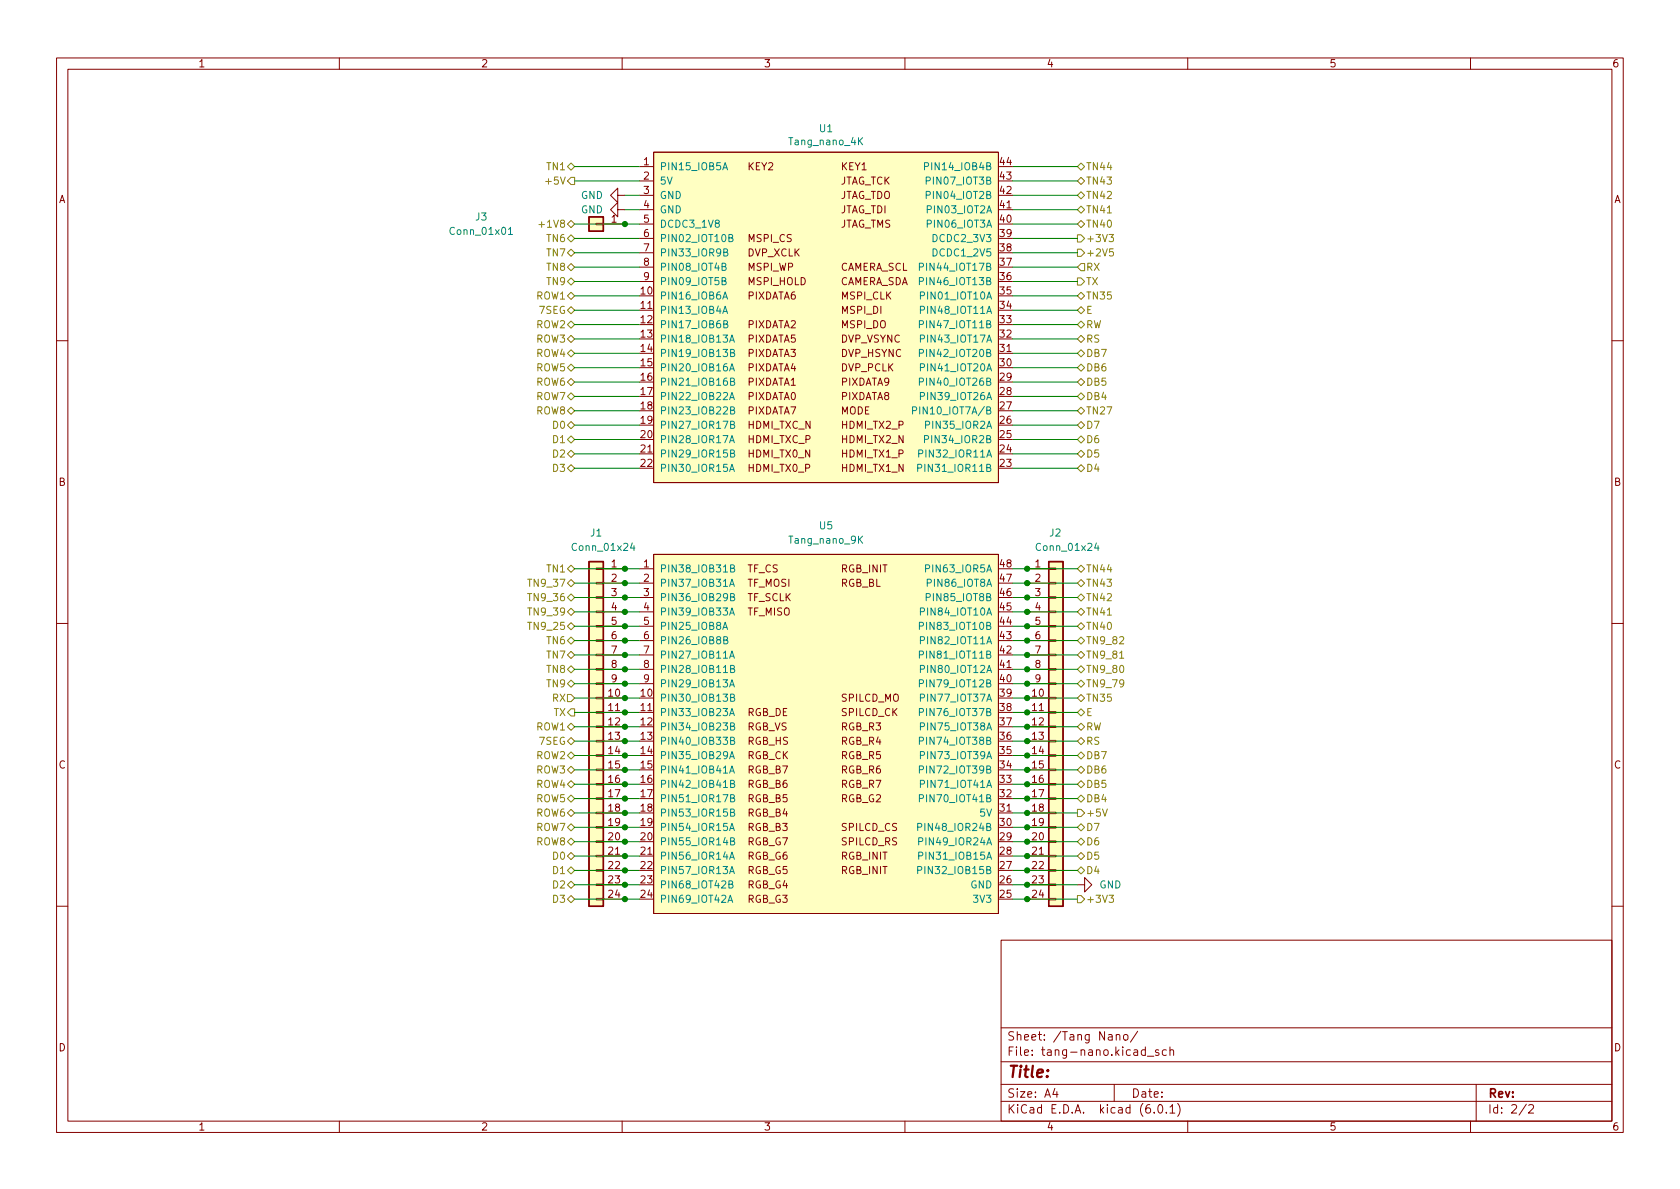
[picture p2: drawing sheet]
<svg xmlns="http://www.w3.org/2000/svg" width="297mm" height="210mm" viewBox="0 0 297 210" stroke-linecap="round" stroke-linejoin="round" font-family="sans-serif">
<g fill="none" stroke="#840000" stroke-width=".18">
<path d="M10 10.2h277v190.1h-277zM12 12.2h273v186.1h-273zM60 10.2v2M110 10.2v2M160 10.2v2M210 10.2v2M260 10.2v2M105.4 39.5h1.3v.2h-1.3zM106.7 39.6h3.8M109.2 37.1v-1.3l-1.3 1.3 1.3 1.2v-1.2h1.3M109.2 34.5v-1.2l-1.3 1.2 1.3 1.3v-1.3h1.3M113 39.6h2.6"/>
<path d="M113 29.5h2.6M113 32h2.6M113 34.5h2.6M113 37.1h2.6M115.6 26.9h60.9v58.4h-60.9zM176.5 37.1h2.6M113 54.9h2.6M113 42.2h2.6M113 44.7h2.6M113 47.2h2.6M113 49.8h2.6M10 60.2h2"/>
<path d="M176.5 62.5h2.6M285 60.2h2M113 80.3h2.6M115.6 98h60.9v63.5h-60.9zM10 110.2h2M105.4 118.2h1.3v.3h-1.3zM105.4 115.7h1.3v.2h-1.3zM105.4 113.2h1.3v.2h-1.3zM105.4 110.6h1.3v.3h-1.3zM105.4 108.1h1.3v.2h-1.3zM105.4 105.5h1.3v.3h-1.3zM105.4 103h1.3v.2h-1.3z"/>
<path d="M105.4 100.5h1.3v.2h-1.3zM106.7 100.6h3.8M106.7 103.1h3.8M106.7 105.7h3.8M106.7 108.2h3.8M106.7 110.7h3.8M106.7 113.3h3.8M106.7 115.8h3.8M106.7 118.4h3.8M113 100.6h2.6M113 103.1h2.6M113 105.7h2.6"/>
<path d="M113 108.2h2.6M113 110.7h2.6M113 113.3h2.6M113 115.8h2.6M113 118.4h2.6M176.5 118.4h2.6M181.6 100.6h3.8M181.6 103.1h3.8M181.6 105.7h3.8M181.6 108.2h3.8M181.6 110.7h3.8M181.6 113.3h3.8"/>
<path d="M181.6 115.8h3.8M181.6 118.4h3.8M185.4 118.2h1.3v.3h-1.3zM185.4 115.7h1.3v.2h-1.3zM185.4 113.2h1.3v.2h-1.3zM185.4 110.6h1.3v.3h-1.3zM185.4 108.1h1.3v.2h-1.3zM185.4 105.5h1.3v.3h-1.3zM185.4 103h1.3v.2h-1.3zM185.4 100.5h1.3v.2h-1.3zM285 110.2h2M105.4 138.6h1.3v.2h-1.3z"/>
<path d="M105.4 136h1.3v.3h-1.3zM105.4 133.5h1.3v.2h-1.3zM105.4 130.9h1.3v.3h-1.3zM105.4 128.4h1.3v.2h-1.3zM105.4 125.9h1.3v.2h-1.3zM105.4 123.3h1.3v.3h-1.3zM105.4 120.8h1.3v.2h-1.3zM106.7 123.4h3.8M106.7 126h3.8M106.7 128.5h3.8M106.7 131.1h3.8M106.7 133.6h3.8"/>
<path d="M106.7 136.1h3.8M106.7 138.7h3.8M106.7 120.9h3.8M113 126h2.6M113 120.9h2.6M181.6 123.4h3.8M181.6 126h3.8M181.6 128.5h3.8M181.6 131.1h3.8M181.6 133.6h3.8M181.6 136.1h3.8M181.6 138.7h3.8"/>
<path d="M181.6 120.9h3.8M185.4 138.6h1.3v.2h-1.3zM185.4 136h1.3v.3h-1.3zM185.4 133.5h1.3v.2h-1.3zM185.4 130.9h1.3v.3h-1.3zM185.4 128.4h1.3v.2h-1.3zM185.4 125.9h1.3v.2h-1.3zM185.4 123.3h1.3v.3h-1.3zM185.4 120.8h1.3v.2h-1.3zM105.4 158.9h1.3v.2h-1.3zM105.4 156.3h1.3v.3h-1.3zM105.4 153.8h1.3v.2h-1.3z"/>
<path d="M105.4 151.3h1.3v.2h-1.3zM105.4 148.7h1.3v.3h-1.3zM105.4 146.2h1.3v.2h-1.3zM105.4 143.6h1.3v.3h-1.3zM105.4 141.1h1.3v.2h-1.3zM106.7 141.2h3.8M106.7 143.8h3.8M106.7 146.3h3.8M106.7 148.8h3.8M106.7 151.4h3.8M106.7 153.9h3.8M106.7 156.5h3.8"/>
<path d="M106.7 159h3.8M113 151.4h2.6M176.5 143.8h2.6M181.6 141.2h3.8M181.6 143.8h3.8M181.6 146.3h3.8M181.6 148.8h3.8M181.6 151.4h3.8M181.6 153.9h3.8M181.6 156.5h3.8M181.6 159h3.8M185.4 158.9h1.3v.2h-1.3z"/>
<path d="M185.4 156.3h1.3v.3h-1.3zM185.4 153.8h1.3v.2h-1.3zM185.4 151.3h1.3v.2h-1.3zM185.4 148.7h1.3v.3h-1.3zM185.4 146.2h1.3v.2h-1.3zM185.4 143.6h1.3v.3h-1.3zM185.4 141.1h1.3v.2h-1.3zM190.5 156.5h1.3v1.2l1.2-1.2-1.2-1.3v1.3M10 160.2h2M177 166.3h108v32h-108zM285 160.2h2M60 198.3v2"/>
<path d="M110 198.3v2M160 198.3v2M177 194.8h108M177 191.8h108M177 187.8h108M177 181.8h108M186.5 192.5l-.4 1h1M186.9 193v1M197 191.8v3M197.4 183.1l.2-.2 .3 .1 .1 .9M197.4 182.9v1M198.8 183l.3-.1 .3 .3v.4l-.3 .3h-.3l-.2-.3v-.4z"/>
<path d="M201.1 182.4l-1.2 1.9M202.5 185.7l-.4-.1-.3 .3v.4l.1 .3h.6M202.5 185.1v1.5M202.9 186.8h1.1M204.1 196.7v.1M204.9 185.7l-.4-.1-.2 .2 .1 .3 .5 .1v.4h-.6M204.9 195.4l.2-.1a.81 .81 0 0 1 .6 .7 .81 .81 0 0 1-.3 .8h-.2a.81 .81 0 0 1-.6-.6 .81 .81 0 0 1 .3-.8zM206.2 196.7v.1M206.2 185.7l-.4-.1-.3 .3v.4l.1 .3h.6M206.9 195.8l.4-.5v1.5M206.9 185.8l.2-.2 .3 .1 .1 .9M206.9 196.8h.8"/>
<path d="M206.9 185.1v1.5M208.2 195.1a1.72 1.72 0 0 1 0 2.3M210 198.3v2M260 198.3v2M261 191.8v6.5M269.9 195.3l-1.3 1.9M270.3 195.5l.6-.2 .2 .2 .1 .3-1 1h1"/>
</g>
<g fill="#ffffc2" stroke="#ffffc2" stroke-width=".18">
<path d="M104.1 38.3h2.6v2.6h-2.6z"/>
<path d="M115.6 26.9h60.9v58.4h-60.9z"/>
<path d="M185.4 99.3h2.6v61h-2.6z"/>
<path d="M104.1 99.3h2.6v61h-2.6z"/>
<path d="M115.6 98h60.9v63.5h-60.9z"/>
</g>
<path d="M104.1 38.3h2.6v2.6h-2.6zM104.1 99.3h2.6v61h-2.6zM185.4 99.3h2.6v61h-2.6z" fill="none" stroke="#840000" stroke-width=".25"/>
<g fill="none" stroke="#008484" stroke-width=".18">
<path d="M127.8 30l.4-1.2 .4 1.2M127.9 29.7h.6M152 24.9l.5 .7M152.5 24.3l-.7 .8M163.5 29.4h.6l.1-.2-.1-.3-.6-.1v1.2M163.8 34.5l.6-.1 .1-.1-.1-.3-.6-.2v1.3M163.8 32l.6-.1 .1-.2-.1-.3-.6-.1v1.3M89.9 40.6l.4-.4v1.3M89.9 41.5h.7M127.7 47.1h.5l.1-.2v-.2l-.6-.2v1.3h.5l.1-.1 .1-.3-.3-.3M127.7 49.7l.5-.1 .1-.2v-.2l-.6-.1v1.3h.5l.1-.2 .1-.3-.3-.2M127.8 52.9l.4-1.3 .4 1.3"/>
<path d="M127.8 55.4l.4-1.2 .4 1.2M127.9 52.5h.6M127.9 55.1h.6M128 57.3l.5-.1 .1-.1v-.3l-.6-.1v1.3h.5l.1-.1 .1-.4-.3-.2M128 44.6l.5-.1 .1-.1v-.3l-.6-.1v1.3h.5l.1-.1 .1-.4-.3-.2M128.9 42.1l.5-.1 .1-.2v-.2l-.6-.1v1.2h.5l.1-.1 .1-.3-.3-.2M162.6 57.4l.6-.1 .1-.2-.1-.3-.6-.1v1.3M162.6 49.7h.6l.1-.2-.1-.3-.6-.1v1.3M162.6 47.2l.6-.1 .1-.1-.1-.3-.6-.2v1.3M162.7 59.9l.6-.1 .2-.1-.1-.3-.7-.2v1.3M162.7 54.8h.6l.2-.2-.1-.3-.7-.1v1.2M162.7 52.3l.6-.1 .2-.2-.1-.3-.7-.1v1.3"/>
<path d="M129 60.5l.4-1.3 .4 1.3M129 65.6l.4-1.3 .4 1.3M129 70.7l.4-1.3 .4 1.3M129 78.3l.4-1.3 .4 1.3M129.1 60.1h.6M129.1 65.2h.6M129.1 70.3h.6M129.1 77.9h.6M129.2 62.4l.5-.1 .1-.2v-.2l-.6-.1v1.3h.5l.1-.2 .1-.3-.3-.2M129.2 67.5l.5-.1 .1-.2v-.2l-.6-.1v1.2h.5l.1-.1 .1-.3-.3-.2M129.2 72.5h.5l.1-.2v-.2l-.6-.2v1.3h.5l.1-.1 .1-.3-.3-.3M129.2 75.1l.5-.1 .1-.2v-.2l-.6-.1v1.3h.5l.1-.2 .1-.3-.3-.2"/>
<path d="M161.3 72.6l.7-.1 .1-.1-.1-.3-.7-.2v1.3M162.6 67.5h.6l.1-.2-.1-.3-.6-.1v1.2M162.6 62.4h.6l.1-.2-.1-.3-.6-.1v1.3M162.7 70.1l.6-.1 .2-.2-.1-.3-.7-.1v1.3M162.7 65l.6-.1 .2-.2-.1-.3-.7-.1v1.3M163.5 77.7l.6-.1 .1-.2-.1-.3-.6-.1v1.3M163.6 75.1h.6l.2-.2-.1-.3-.7-.1v1.3M111.8 96l-.3 .9h.8M112.1 96.5v.8M129 83.4l.4-1.3 .4 1.3M129.1 83h.6M129.2 80.2l.5-.1 .1-.2v-.2l-.6-.1v1.2h.5l.1-.1 .1-.3-.3-.2"/>
<path d="M152 95.3l.5 .8M152.5 94.8l-.7 .7M162.3 82.8l.6-.1 .1-.2-.1-.3-.6-.1v1.3M162.4 80.2h.6l.2-.2-.1-.3-.7-.1v1.2M193.8 96l-.3 .9h.8M194.1 96.5v.8M127.8 111.3l.4-1.3 .4 1.3M127.9 110.9h.6M128 113.2l.5-.1 .1-.2v-.2l-.6-.1v1.3h.5l.1-.2 .1-.3-.3-.2M129 103.7l.4-1.3 .4 1.3M129 108.8l.4-1.3 .4 1.3M129 116.4l.4-1.3 .4 1.3"/>
<path d="M129.1 103.3h.6M129.1 108.4h.6M129.1 116h.6M129.2 100.5l.5-.1 .1-.2v-.2l-.6-.1v1.3h.5l.1-.2 .1-.3-.3-.2M129.2 105.6l.5-.1 .1-.2v-.2l-.6-.1v1.2h.5l.1-.1 .1-.3-.3-.2M129.2 118.3l.5-.1 .1-.2v-.2l-.6-.1v1.2h.5l.1-.1 .1-.3-.3-.2M162.6 115.8l.6-.1 .1-.2-.1-.3-.6-.1v1.3M162.6 110.7l.6-.1 .1-.1-.1-.3-.6-.2v1.3M162.7 108.2l.6-.1 .2-.2-.1-.3-.7-.1v1.3M162.7 118.3h.6l.2-.2-.1-.3-.7-.1v1.2M162.7 113.2h.6l.2-.2-.1-.3-.7-.1v1.3M163.6 100.5h.6l.2-.2-.1-.3-.7-.1v1.3"/>
<path d="M163.8 105.6h.6l.1-.2-.1-.3-.6-.1v1.2M129 126.6l.4-1.3 .4 1.3M129 134.2l.4-1.3 .4 1.3M129 136.7l.4-1.3 .4 1.3M129 121.5l.4-1.3 .4 1.3M129.1 126.2h.6M129.1 133.8h.6M129.1 136.3h.6M129.1 121.1h.6M129.2 123.3h.5l.1-.2v-.2l-.6-.2v1.3h.5l.1-.1 .1-.3-.3-.3M129.2 128.4h.5l.1-.2v-.3l-.6-.1v1.3h.5l.1-.1 .1-.3-.3-.3M129.2 131l.5-.1 .1-.2v-.2l-.6-.1v1.2h.5l.1-.1 .1-.3-.3-.2"/>
<path d="M129.2 138.6l.5-.1 .1-.2v-.2l-.6-.1v1.3h.5l.1-.2 .1-.3-.3-.2M162.6 136.1l.6-.1 .1-.1-.1-.3-.6-.2v1.3M162.6 131h.6l.1-.2-.1-.3-.6-.1v1.2M162.6 125.9h.6l.1-.2-.1-.3-.6-.1v1.3M162.6 120.9l.6-.1 .1-.2-.1-.3-.6-.1v1.3M162.7 138.6h.6l.2-.2-.1-.3-.7-.1v1.3M162.7 133.6l.6-.1 .2-.2-.1-.3-.7-.1v1.3M162.7 128.5l.6-.1 .2-.2-.1-.3-.7-.1v1.3M162.7 123.4l.6-.1 .2-.1-.1-.3-.7-.2v1.3M128.7 159.6l.4-1.3 .4 1.3M128.8 159.2h.6M128.9 156.4l.5-.1 .1-.2v-.2l-.6-.1v1.2h.5l.1-.1 .1-.3-.3-.2"/>
<path d="M129 146.9l.4-1.3 .4 1.3M129 152l.4-1.3 .4 1.3M129 154.5l.4-1.3 .4 1.3M129.1 146.5h.6M129.1 151.6h.6M129.1 154.1h.6M129.2 141.1h.5l.1-.2v-.3l-.6-.1v1.3h.5l.1-.1 .1-.3-.3-.3M129.2 143.7l.5-.1 .1-.2v-.2l-.6-.1v1.2h.5l.1-.1 .1-.3-.3-.2M129.2 148.7h.5l.1-.2v-.2l-.6-.2v1.3h.5l.1-.1 .1-.3-.3-.3M162.3 153.9l.6-.1 .1-.2-.1-.3-.6-.1v1.3M162.3 146.3l.6-.1 .1-.2-.1-.3-.6-.1v1.3M162.4 151.3h.6l.2-.2-.1-.3-.7-.1v1.3"/>
<path d="M162.4 148.8l.6-.1 .2-.1-.1-.3-.7-.2v1.3M162.6 141.2l.6-.1 .1-.2-.1-.3-.6-.1v1.3"/>
</g>
<g fill="none" stroke="#848400" stroke-width=".18">
<path d="M95.3 39.7h1M100.3 39.6l.7-.6 .6 .6-.6 .7zM100.3 29.5l.7-.7 .6 .7-.6 .6zM101 31.4h.6v1.2h-.6l-.7-.6zM190.5 37.1l.6-.7 .7 .7-.7 .6zM190.5 29.5l.6-.7 .7 .7-.7 .6zM190.5 39.6l.6-.6 .7 .6-.7 .7zM191.1 31.4l.7 .6-.7 .6-.6-.6zM191.1 33.9l.7 .6-.7 .7-.6-.7zM100.3 59.9l.7-.6 .6 .6-.6 .7zM100.3 57.4l.7-.6 .6 .6-.6 .6zM100.3 47.2l.7-.6 .6 .6-.6 .7z"/>
<path d="M100.3 49.8l.7-.7 .6 .7-.6 .6zM100.3 44.7l.7-.6 .6 .6-.6 .6zM100.3 52.3l.7-.6 .6 .6-.6 .7zM100.3 42.2l.7-.7 .6 .7-.6 .6zM101 54.2l.6 .7-.6 .6-.7-.6zM190.5 49.1h.6l.7 .7-.7 .6h-.6zM190.5 57.4l.6-.6 .7 .6-.7 .6zM190.5 59.9l.6-.6 .7 .6-.7 .7zM190.5 41.5h.6l.7 .7-.7 .6h-.6zM190.5 44.1h.6l.7 .6-.7 .6h-.6zM191.1 46.6h.7v1.3h-.7l-.6-.7zM191.1 51.7l.7 .6-.7 .7-.6-.7z"/>
<path d="M191.1 54.2l.7 .7-.7 .6-.6-.6zM196.1 41.5h.8l-.4 .4 .3 .2v.5l-.2 .1-.5-.1M196.8 44h-.6l-.1 .6 .2-.1h.5l.1 .2-.1 .5-.2 .1-.5-.1M100.3 70.1l.7-.6 .6 .6-.6 .6zM100.3 67.6l.7-.7 .6 .7-.6 .6zM100.3 65l.7-.6 .6 .6-.6 .7zM100.3 62.5l.7-.7 .6 .7-.6 .6zM100.3 75.2l.7-.7 .6 .7-.6 .6zM100.3 77.7l.7-.6 .6 .6-.6 .7zM101 72l.6 .6-.6 .7-.7-.7zM190.5 72.6l.6-.6 .7 .6-.7 .7zM190.5 70.1l.6-.6 .7 .6-.7 .6z"/>
<path d="M190.5 62.5l.6-.7 .7 .7-.7 .6zM190.5 67.6l.6-.7 .7 .7-.7 .6zM190.5 65l.6-.6 .7 .6-.7 .7zM190.5 77.7l.6-.6 .7 .6-.7 .7zM191.1 74.5l.7 .7-.7 .6-.6-.6zM100.3 82.8l.7-.6 .6 .6-.6 .6zM100.3 80.3l.7-.7 .6 .7-.6 .6zM190.5 80.3l.6-.7 .7 .7-.7 .6zM190.5 82.8l.6-.6 .7 .6-.7 .6zM100.3 115.8l.7-.6 .6 .6-.6 .7zM100.3 118.4l.7-.7 .6 .7-.6 .6zM100.3 113.3l.7-.7 .6 .7-.6 .6z"/>
<path d="M100.3 110.7l.7-.6 .6 .6-.6 .7zM100.3 103.1l.7-.6 .6 .6-.6 .7zM100.3 108.2l.7-.6 .6 .6-.6 .6zM100.3 100.6l.7-.7 .6 .7-.6 .6zM100.3 105.7l.7-.7 .6 .7-.6 .6zM190.5 118.4l.6-.7 .7 .7-.7 .6zM190.5 113.3l.6-.7 .7 .7-.7 .6zM190.5 115.8l.6-.6 .7 .6-.7 .7zM190.5 100.6l.6-.7 .7 .7-.7 .6zM190.5 108.2l.6-.6 .7 .6-.7 .6zM190.5 105.7l.6-.7 .7 .7-.7 .6zM190.5 103.1l.6-.6 .7 .6-.7 .7z"/>
<path d="M190.5 110.7l.6-.6 .7 .6-.7 .7zM198 116.4h.7M100.3 133.6l.7-.6 .6 .6-.6 .6zM100.3 136.1l.7-.6 .6 .6-.6 .7zM100.3 138.7l.7-.7 .6 .7-.6 .6zM100.3 120.9l.7-.6 .6 .6-.6 .6zM100.3 128.5l.7-.6 .6 .6-.6 .7zM100.3 122.8h.7l.6 .6-.6 .7h-.7zM101 130.4l.6 .7-.6 .6-.7-.6zM101 125.3h.6v1.3h-.6l-.7-.6zM190.5 138.7l.6-.7 .7 .7-.7 .6zM190.5 136.1l.6-.6 .7 .6-.7 .7z"/>
<path d="M190.5 126l.6-.7 .7 .7-.7 .6zM190.5 123.4l.6-.6 .7 .6-.7 .7zM190.5 131.1l.6-.7 .7 .7-.7 .6zM190.5 128.5l.6-.6 .7 .6-.7 .7zM190.5 133.6l.6-.6 .7 .6-.7 .6zM191.1 120.3l.7 .6-.7 .6-.6-.6zM100.3 146.3l.7-.6 .6 .6-.6 .6zM100.3 143.8l.7-.7 .6 .7-.6 .6zM100.3 148.8l.7-.6 .6 .6-.6 .7zM100.3 151.4l.7-.7 .6 .7-.6 .6zM100.3 159l.7-.6 .6 .6-.6 .6zM100.3 156.5l.7-.7 .6 .7-.6 .6z"/>
<path d="M100.3 141.2l.7-.6 .6 .6-.6 .7zM101 153.3l.6 .6-.6 .7-.7-.7zM190.5 151.4l.6-.7 .7 .7-.7 .6zM190.5 143.1h.6l.7 .7-.7 .6h-.6zM190.5 146.3l.6-.6 .7 .6-.7 .6zM190.5 148.8l.6-.6 .7 .6-.7 .7zM190.5 141.2l.6-.6 .7 .6-.7 .7zM190.5 153.9l.6-.6 .7 .6-.7 .7zM190.5 158.4h.6l.7 .6-.7 .6h-.6zM194.9 143.1l.5 1.2 .4-1.2M196.1 158.3h.8l-.4 .5 .3 .1v.6l-.2 .1-.5-.1"/>
</g>
<g fill="none" stroke="#008400" stroke-width=".18">
<path d="M101.6 39.6h11.4M101.6 32h11.4M101.6 29.5h11.4M110.5 34.5h2.5M110.5 37.1h2.5M179.1 39.6h11.4M179.1 32h11.4M179.1 29.5h11.4M179.1 34.5h11.4M179.1 37.1h11.4M101.6 42.2h11.4M101.6 49.8h11.4"/>
<path d="M101.6 47.2h11.4M101.6 44.7h11.4M101.6 54.9h11.4M101.6 57.4h11.4M101.6 59.9h11.4M101.6 52.3h11.4M179.1 42.2h11.4M179.1 49.8h11.4M179.1 47.2h11.4M179.1 44.7h11.4M179.1 54.9h11.4M179.1 57.4h11.4"/>
<path d="M179.1 59.9h11.4M179.1 52.3h11.4M101.6 62.5h11.4M101.6 67.6h11.4M101.6 65h11.4M101.6 75.2h11.4M101.6 72.6h11.4M101.6 77.7h11.4M101.6 70.1h11.4M179.1 62.5h11.4M179.1 67.6h11.4M179.1 65h11.4"/>
<path d="M179.1 75.2h11.4M179.1 72.6h11.4M179.1 77.7h11.4M179.1 70.1h11.4M101.6 80.3h11.4M101.6 82.8h11.4M179.1 80.3h11.4M179.1 82.8h11.4M101.6 113.3h11.4M101.6 110.7h11.4M101.6 118.4h11.4M101.6 115.8h11.4"/>
<path d="M101.6 100.6h11.4M101.6 105.7h11.4M101.6 103.1h11.4M101.6 108.2h11.4M179.1 113.3h11.4M179.1 110.7h11.4M179.1 118.4h11.4M179.1 115.8h11.4M179.1 100.6h11.4M179.1 105.7h11.4M179.1 103.1h11.4M179.1 108.2h11.4"/>
<path d="M101.6 126h11.4M101.6 120.9h11.4M101.6 123.4h11.4M101.6 128.5h11.4M101.6 131.1h11.4M101.6 133.6h11.4M101.6 138.7h11.4M101.6 136.1h11.4M179.1 126h11.4M179.1 120.9h11.4M179.1 123.4h11.4M179.1 128.5h11.4"/>
<path d="M179.1 131.1h11.4M179.1 133.6h11.4M179.1 138.7h11.4M179.1 136.1h11.4M101.6 141.2h11.4M101.6 143.8h11.4M101.6 153.9h11.4M101.6 159h11.4M101.6 156.5h11.4M101.6 151.4h11.4M101.6 146.3h11.4M101.6 148.8h11.4"/>
<path d="M179.1 141.2h11.4M179.1 143.8h11.4M179.1 153.9h11.4M179.1 159h11.4M179.1 156.5h11.4M179.1 151.4h11.4M179.1 146.3h11.4M179.1 148.8h11.4"/>
</g>
<g fill="#008400" stroke="#008400" stroke-width=".18">
<circle cx="110.5" cy="141.2" r=".46"/>
<circle cx="110.5" cy="143.8" r=".46"/>
<circle cx="110.5" cy="156.5" r=".46"/>
<circle cx="110.5" cy="159" r=".46"/>
<circle cx="110.5" cy="153.9" r=".46"/>
<circle cx="110.5" cy="148.8" r=".46"/>
<circle cx="110.5" cy="146.3" r=".46"/>
<circle cx="110.5" cy="151.4" r=".46"/>
<circle cx="110.5" cy="100.6" r=".46"/>
<circle cx="110.5" cy="103.1" r=".46"/>
<circle cx="110.5" cy="110.7" r=".46"/>
<circle cx="110.5" cy="105.7" r=".46"/>
<circle cx="110.5" cy="108.2" r=".46"/>
<circle cx="110.5" cy="113.3" r=".46"/>
<circle cx="110.5" cy="118.4" r=".46"/>
<circle cx="110.5" cy="115.8" r=".46"/>
<circle cx="110.5" cy="39.6" r=".46"/>
<circle cx="110.5" cy="120.9" r=".46"/>
<circle cx="110.5" cy="123.4" r=".46"/>
<circle cx="110.5" cy="131.1" r=".46"/>
<circle cx="110.5" cy="133.6" r=".46"/>
<circle cx="110.5" cy="128.5" r=".46"/>
<circle cx="110.5" cy="126" r=".46"/>
<circle cx="110.5" cy="136.1" r=".46"/>
<circle cx="110.5" cy="138.7" r=".46"/>
<circle cx="181.6" cy="100.6" r=".46"/>
<circle cx="181.6" cy="103.1" r=".46"/>
<circle cx="181.6" cy="105.7" r=".46"/>
<circle cx="181.6" cy="110.7" r=".46"/>
<circle cx="181.6" cy="108.2" r=".46"/>
<circle cx="181.6" cy="113.3" r=".46"/>
<circle cx="181.6" cy="123.4" r=".46"/>
<circle cx="181.6" cy="131.1" r=".46"/>
<circle cx="181.6" cy="128.5" r=".46"/>
<circle cx="181.6" cy="126" r=".46"/>
<circle cx="181.6" cy="118.4" r=".46"/>
<circle cx="181.6" cy="115.8" r=".46"/>
<circle cx="181.6" cy="120.9" r=".46"/>
<circle cx="181.6" cy="136.1" r=".46"/>
<circle cx="181.6" cy="138.7" r=".46"/>
<circle cx="181.6" cy="133.6" r=".46"/>
<circle cx="181.6" cy="153.9" r=".46"/>
<circle cx="181.6" cy="143.8" r=".46"/>
<circle cx="181.6" cy="141.2" r=".46"/>
<circle cx="181.6" cy="148.8" r=".46"/>
<circle cx="181.6" cy="146.3" r=".46"/>
<circle cx="181.6" cy="159" r=".46"/>
<circle cx="181.6" cy="156.5" r=".46"/>
<circle cx="181.6" cy="151.4" r=".46"/>
</g>
<text font-size="2.8" fill="#840000" x="178" y="190.6">Title:</text>
<g font-size="2.1" fill="#840000">
<text x="178" y="184">Sheet: /Tang Nano/</text>
<text x="178" y="186.7">File: tang-nano.kicad_sch</text>
<text x="178" y="196.9">KiCad E.D.A. kicad (6.0.1)</text>
<text x="178" y="194.1">Size: A4</text>
<text x="200" y="194.1">Date:</text>
<text x="263" y="194.1">Rev:</text>
<text x="263" y="196.9">Id: 2/2</text>
</g>
<g font-size="1.8" fill="#840000">
<text x="35" y="11.9">1</text>
<text x="85" y="11.9">2</text>
<text x="135" y="11.9">3</text>
<text x="185" y="11.9">4</text>
<text x="235" y="11.9">5</text>
<text x="285" y="11.9">6</text>
<text x="113.8" y="29.2">1</text>
<text x="176.8" y="29.2">44</text>
<text x="10.3" y="35.9">A</text>
<text x="113.8" y="31.7">2</text>
<text x="113.8" y="34.3">3</text>
<text x="132.2" y="30.1">KEY2</text>
<text x="148.4" y="35.2">JTAG_TDO</text>
<text x="148.4" y="32.6">JTAG_TCK</text>
<text x="148.7" y="30.1">KEY1</text>
<text x="176.8" y="34.3">42</text>
<text x="176.8" y="31.7">43</text>
<text x="285.3" y="35.9">A</text>
<text x="108.1" y="39.4">1</text>
<text x="113.8" y="36.8">4</text>
<text x="113.8" y="39.4">5</text>
<text x="113.8" y="41.9">6</text>
<text x="148.4" y="40.3">JTAG_TMS</text>
<text x="148.4" y="37.7">JTAG_TDI</text>
<text x="176.8" y="41.9">39</text>
<text x="176.8" y="39.4">40</text>
<text x="176.8" y="36.8">41</text>
<text x="113.8" y="44.4">7</text>
<text x="113.8" y="47">8</text>
<text x="132.1" y="45.3">DVP_XCLK</text>
<text x="132.2" y="47.9">MSPI_WP</text>
<text x="132.3" y="42.8">MSPI_CS</text>
<text x="148.4" y="47.9">CAMERA_SCL</text>
<text x="176.8" y="47">37</text>
<text x="176.8" y="44.4">38</text>
<text x="113.3" y="52.1">10</text>
<text x="113.8" y="49.5">9</text>
<text x="132.1" y="53">PIXDATA6</text>
<text x="132.2" y="50.4">MSPI_HOLD</text>
<text x="148.4" y="50.4">CAMERA_SDA</text>
<text x="148.7" y="53">MSPI_CLK</text>
<text x="176.8" y="52.1">35</text>
<text x="176.8" y="49.5">36</text>
<text x="113.3" y="54.6">11</text>
<text x="113.3" y="57.1">12</text>
<text x="113.3" y="59.7">13</text>
<text x="132.1" y="58">PIXDATA2</text>
<text x="148.7" y="58">MSPI_DO</text>
<text x="148.8" y="55.5">MSPI_DI</text>
<text x="176.8" y="59.7">32</text>
<text x="176.8" y="57.1">33</text>
<text x="176.8" y="54.6">34</text>
<text x="113.3" y="62.2">14</text>
<text x="113.3" y="64.8">15</text>
<text x="132.1" y="63.1">PIXDATA3</text>
<text x="132.1" y="65.7">PIXDATA4</text>
<text x="132.1" y="60.6">PIXDATA5</text>
<text x="148.6" y="60.6">DVP_VSYNC</text>
<text x="148.7" y="65.7">DVP_PCLK</text>
<text x="148.7" y="63.1">DVP_HSYNC</text>
<text x="176.8" y="64.8">30</text>
<text x="176.8" y="62.2">31</text>
<text x="113.3" y="67.3">16</text>
<text x="113.3" y="69.8">17</text>
<text x="132.1" y="70.7">PIXDATA0</text>
<text x="132.1" y="68.2">PIXDATA1</text>
<text x="148.7" y="70.7">PIXDATA8</text>
<text x="148.7" y="68.2">PIXDATA9</text>
<text x="176.8" y="69.8">28</text>
<text x="176.8" y="67.3">29</text>
<text x="113.3" y="72.4">18</text>
<text x="113.3" y="74.9">19</text>
<text x="113.3" y="77.5">20</text>
<text x="132.1" y="73.3">PIXDATA7</text>
<text x="132.2" y="75.8">HDMI_TXC_N</text>
<text x="148.6" y="73.3">MODE</text>
<text x="148.8" y="75.8">HDMI_TX2_P</text>
<text x="176.8" y="77.5">25</text>
<text x="176.8" y="74.9">26</text>
<text x="176.8" y="72.4">27</text>
<text x="113.3" y="80">21</text>
<text x="113.3" y="82.5">22</text>
<text x="132.2" y="78.4">HDMI_TXC_P</text>
<text x="132.3" y="80.9">HDMI_TX0_N</text>
<text x="132.3" y="83.4">HDMI_TX0_P</text>
<text x="148.8" y="83.4">HDMI_TX1_N</text>
<text x="148.8" y="78.4">HDMI_TX2_N</text>
<text x="148.8" y="80.9">HDMI_TX1_P</text>
<text x="176.8" y="82.5">23</text>
<text x="176.8" y="80">24</text>
<text x="10.3" y="85.9">B</text>
<text x="285.3" y="85.9">B</text>
<text x="108.1" y="100.3">1</text>
<text x="113.8" y="100.3">1</text>
<text x="132.1" y="101.2">TF_CS</text>
<text x="148.7" y="101.2">RGB_INIT</text>
<text x="176.8" y="100.3">48</text>
<text x="183" y="100.3">1</text>
<text x="108.1" y="102.9">2</text>
<text x="108.1" y="105.4">3</text>
<text x="108.1" y="107.9">4</text>
<text x="113.8" y="102.9">2</text>
<text x="113.8" y="105.4">3</text>
<text x="113.8" y="107.9">4</text>
<text x="132.1" y="106.3">TF_SCLK</text>
<text x="132.1" y="103.8">TF_MOSI</text>
<text x="148.6" y="103.8">RGB_BL</text>
<text x="176.8" y="107.9">45</text>
<text x="176.8" y="105.4">46</text>
<text x="176.8" y="102.9">47</text>
<text x="183" y="102.9">2</text>
<text x="183" y="105.4">3</text>
<text x="183" y="107.9">4</text>
<text x="108.1" y="110.5">5</text>
<text x="108.1" y="113">6</text>
<text x="113.8" y="110.5">5</text>
<text x="113.8" y="113">6</text>
<text x="132.1" y="108.8">TF_MISO</text>
<text x="176.8" y="113">43</text>
<text x="176.8" y="110.5">44</text>
<text x="183" y="110.5">5</text>
<text x="183" y="113">6</text>
<text x="108.1" y="115.6">7</text>
<text x="108.1" y="118.1">8</text>
<text x="113.8" y="115.6">7</text>
<text x="113.8" y="118.1">8</text>
<text x="176.8" y="118.1">41</text>
<text x="176.8" y="115.6">42</text>
<text x="183" y="115.6">7</text>
<text x="183" y="118.1">8</text>
<text x="107.6" y="123.2">10</text>
<text x="107.6" y="125.7">11</text>
<text x="108.1" y="120.6">9</text>
<text x="113.3" y="123.2">10</text>
<text x="113.3" y="125.7">11</text>
<text x="113.8" y="120.6">9</text>
<text x="148.7" y="124.1">SPILCD_MO</text>
<text x="176.8" y="125.7">38</text>
<text x="176.8" y="123.2">39</text>
<text x="176.8" y="120.6">40</text>
<text x="182.5" y="123.2">10</text>
<text x="182.5" y="125.7">11</text>
<text x="183" y="120.6">9</text>
<text x="107.6" y="128.3">12</text>
<text x="107.6" y="130.8">13</text>
<text x="113.3" y="128.3">12</text>
<text x="113.3" y="130.8">13</text>
<text x="132.1" y="129.2">RGB_VS</text>
<text x="132.1" y="126.6">RGB_DE</text>
<text x="132.1" y="131.7">RGB_HS</text>
<text x="148.7" y="129.2">RGB_R3</text>
<text x="148.7" y="131.7">RGB_R4</text>
<text x="148.7" y="126.6">SPILCD_CK</text>
<text x="176.8" y="130.8">36</text>
<text x="176.8" y="128.3">37</text>
<text x="182.5" y="128.3">12</text>
<text x="182.5" y="130.8">13</text>
<text x="10.3" y="135.9">C</text>
<text x="107.6" y="133.3">14</text>
<text x="107.6" y="135.9">15</text>
<text x="113.3" y="133.3">14</text>
<text x="113.3" y="135.9">15</text>
<text x="132.1" y="134.2">RGB_CK</text>
<text x="132.2" y="136.8">RGB_B7</text>
<text x="148.7" y="134.2">RGB_R5</text>
<text x="148.7" y="136.8">RGB_R6</text>
<text x="176.8" y="135.9">34</text>
<text x="176.8" y="133.3">35</text>
<text x="182.5" y="133.3">14</text>
<text x="182.5" y="135.9">15</text>
<text x="285.3" y="135.9">C</text>
<text x="107.6" y="138.4">16</text>
<text x="107.6" y="141">17</text>
<text x="107.6" y="143.5">18</text>
<text x="113.3" y="138.4">16</text>
<text x="113.3" y="141">17</text>
<text x="113.3" y="143.5">18</text>
<text x="132.2" y="141.9">RGB_B5</text>
<text x="132.2" y="139.3">RGB_B6</text>
<text x="148.7" y="141.9">RGB_G2</text>
<text x="148.7" y="139.3">RGB_R7</text>
<text x="176.8" y="143.5">31</text>
<text x="176.8" y="141">32</text>
<text x="176.8" y="138.4">33</text>
<text x="182.5" y="138.4">16</text>
<text x="182.5" y="141">17</text>
<text x="182.5" y="143.5">18</text>
<text x="107.6" y="146">19</text>
<text x="107.6" y="148.6">20</text>
<text x="113.3" y="146">19</text>
<text x="113.3" y="148.6">20</text>
<text x="132.2" y="149.5">RGB_G7</text>
<text x="132.2" y="146.9">RGB_B3</text>
<text x="132.2" y="144.4">RGB_B4</text>
<text x="148.8" y="146.9">SPILCD_CS</text>
<text x="148.8" y="149.5">SPILCD_RS</text>
<text x="176.8" y="148.6">29</text>
<text x="176.8" y="146">30</text>
<text x="182.5" y="146">19</text>
<text x="182.5" y="148.6">20</text>
<text x="107.6" y="151.1">21</text>
<text x="107.6" y="153.7">22</text>
<text x="113.3" y="151.1">21</text>
<text x="113.3" y="153.7">22</text>
<text x="132.2" y="154.6">RGB_G5</text>
<text x="132.2" y="152">RGB_G6</text>
<text x="148.7" y="154.6">RGB_INIT</text>
<text x="148.7" y="152">RGB_INIT</text>
<text x="176.8" y="153.7">27</text>
<text x="176.8" y="151.1">28</text>
<text x="182.5" y="151.1">21</text>
<text x="182.5" y="153.7">22</text>
<text x="107.6" y="156.2">23</text>
<text x="107.6" y="158.7">24</text>
<text x="113.3" y="156.2">23</text>
<text x="113.3" y="158.7">24</text>
<text x="132.2" y="159.6">RGB_G3</text>
<text x="132.2" y="157.1">RGB_G4</text>
<text x="176.8" y="158.7">25</text>
<text x="176.8" y="156.2">26</text>
<text x="182.5" y="156.2">23</text>
<text x="182.5" y="158.7">24</text>
<text x="10.3" y="185.9">D</text>
<text x="285.3" y="185.9">D</text>
<text x="35" y="199.9">1</text>
<text x="85" y="199.9">2</text>
<text x="135" y="199.9">3</text>
<text x="185" y="199.9">4</text>
<text x="235" y="199.9">5</text>
<text x="285" y="199.9">6</text>
</g>
<g font-size="1.8" fill="#008484">
<text x="144.9" y="23.4">U1</text>
<text x="139.7" y="25.7">Tang_nano_4K</text>
<text x="102.7" y="35.2">GND</text>
<text x="116.6" y="30.1">PIN15_IOB5A</text>
<text x="116.6" y="32.6">5V</text>
<text x="116.6" y="35.2">GND</text>
<text x="164.2" y="30.1">PIN14_IOB4B</text>
<text x="164.4" y="35.2">PIN04_IOT2B</text>
<text x="164.4" y="32.6">PIN07_IOT3B</text>
<text x="79.9" y="41.5">Conn_01x01</text>
<text x="84.1" y="39">J3</text>
<text x="102.7" y="37.7">GND</text>
<text x="116.6" y="37.7">GND</text>
<text x="116.6" y="40.3">DCDC3_1V8</text>
<text x="164.4" y="40.3">PIN06_IOT3A</text>
<text x="164.4" y="37.7">PIN03_IOT2A</text>
<text x="116.6" y="42.8">PIN02_IOT10B</text>
<text x="116.6" y="45.3">PIN33_IOR9B</text>
<text x="116.6" y="47.9">PIN08_IOT4B</text>
<text x="163.4" y="47.9">PIN44_IOT17B</text>
<text x="165.3" y="45.3">DCDC1_2V5</text>
<text x="165.3" y="42.8">DCDC2_3V3</text>
<text x="116.6" y="53">PIN16_IOB6A</text>
<text x="116.6" y="50.4">PIN09_IOT5B</text>
<text x="163.4" y="53">PIN01_IOT10A</text>
<text x="163.4" y="50.4">PIN46_IOT13B</text>
<text x="116.6" y="55.5">PIN13_IOB4A</text>
<text x="116.6" y="58">PIN17_IOB6B</text>
<text x="163.4" y="58">PIN47_IOT11B</text>
<text x="163.4" y="55.5">PIN48_IOT11A</text>
<text x="116.6" y="60.6">PIN18_IOB13A</text>
<text x="116.6" y="63.1">PIN19_IOB13B</text>
<text x="116.6" y="65.7">PIN20_IOB16A</text>
<text x="163.4" y="65.7">PIN41_IOT20A</text>
<text x="163.4" y="63.1">PIN42_IOT20B</text>
<text x="163.4" y="60.6">PIN43_IOT17A</text>
<text x="116.6" y="68.2">PIN21_IOB16B</text>
<text x="116.6" y="70.7">PIN22_IOB22A</text>
<text x="163.4" y="70.7">PIN39_IOT26A</text>
<text x="163.4" y="68.2">PIN40_IOT26B</text>
<text x="116.6" y="73.3">PIN23_IOB22B</text>
<text x="116.6" y="75.8">PIN27_IOR17B</text>
<text x="162.6" y="73.3">PIN10_IOT7A/B</text>
<text x="164.2" y="75.8">PIN35_IOR2A</text>
<text x="116.6" y="78.4">PIN28_IOR17A</text>
<text x="116.6" y="80.9">PIN29_IOR15B</text>
<text x="116.6" y="83.4">PIN30_IOR15A</text>
<text x="163.2" y="83.4">PIN31_IOR11B</text>
<text x="163.2" y="80.9">PIN32_IOR11A</text>
<text x="164.2" y="78.4">PIN34_IOR2B</text>
<text x="104.4" y="94.9">J1</text>
<text x="144.9" y="93.6">U5</text>
<text x="185.6" y="94.9">J2</text>
<text x="101.5" y="97.4">Conn_01x24</text>
<text x="116.6" y="101.2">PIN38_IOB31B</text>
<text x="139.7" y="96.1">Tang_nano_9K</text>
<text x="164.2" y="101.2">PIN63_IOR5A</text>
<text x="183.5" y="97.4">Conn_01x24</text>
<text x="116.6" y="103.8">PIN37_IOB31A</text>
<text x="116.6" y="106.3">PIN36_IOB29B</text>
<text x="164.4" y="106.3">PIN85_IOT8B</text>
<text x="164.4" y="103.8">PIN86_IOT8A</text>
<text x="116.6" y="108.8">PIN39_IOB33A</text>
<text x="116.6" y="111.4">PIN25_IOB8A</text>
<text x="116.6" y="113.9">PIN26_IOB8B</text>
<text x="163.4" y="108.8">PIN84_IOT10A</text>
<text x="163.4" y="113.9">PIN82_IOT11A</text>
<text x="163.4" y="111.4">PIN83_IOT10B</text>
<text x="116.6" y="116.5">PIN27_IOB11A</text>
<text x="116.6" y="119">PIN28_IOB11B</text>
<text x="163.4" y="119">PIN80_IOT12A</text>
<text x="163.4" y="116.5">PIN81_IOT11B</text>
<text x="116.6" y="124.1">PIN30_IOB13B</text>
<text x="116.6" y="121.5">PIN29_IOB13A</text>
<text x="163.4" y="124.1">PIN77_IOT37A</text>
<text x="163.4" y="121.5">PIN79_IOT12B</text>
<text x="116.6" y="126.6">PIN33_IOB23A</text>
<text x="116.6" y="129.2">PIN34_IOB23B</text>
<text x="116.6" y="131.7">PIN40_IOB33B</text>
<text x="163.4" y="131.7">PIN74_IOT38B</text>
<text x="163.4" y="129.2">PIN75_IOT38A</text>
<text x="163.4" y="126.6">PIN76_IOT37B</text>
<text x="116.6" y="134.2">PIN35_IOB29A</text>
<text x="116.6" y="136.8">PIN41_IOB41A</text>
<text x="163.4" y="136.8">PIN72_IOT39B</text>
<text x="163.4" y="134.2">PIN73_IOT39A</text>
<text x="116.6" y="139.3">PIN42_IOB41B</text>
<text x="116.6" y="141.9">PIN51_IOR17B</text>
<text x="163.4" y="141.9">PIN70_IOT41B</text>
<text x="163.4" y="139.3">PIN71_IOT41A</text>
<text x="116.6" y="144.4">PIN53_IOR15B</text>
<text x="116.6" y="146.9">PIN54_IOR15A</text>
<text x="116.6" y="149.5">PIN55_IOR14B</text>
<text x="163.2" y="149.5">PIN49_IOR24A</text>
<text x="163.2" y="146.9">PIN48_IOR24B</text>
<text x="173.4" y="144.4">5V</text>
<text x="116.6" y="152">PIN56_IOR14A</text>
<text x="116.6" y="154.6">PIN57_IOR13A</text>
<text x="163.2" y="154.6">PIN32_IOB15B</text>
<text x="163.2" y="152">PIN31_IOB15A</text>
<text x="116.6" y="157.1">PIN68_IOT42B</text>
<text x="116.6" y="159.6">PIN69_IOT42A</text>
<text x="171.6" y="157.1">GND</text>
<text x="172.4" y="159.6">3V3</text>
<text x="194.4" y="157.1">GND</text>
</g>
<g font-size="1.8" fill="#848400">
<text x="96.8" y="30.1">TN1</text>
<text x="96.9" y="32.6">+5V</text>
<text x="192" y="30.1">TN44</text>
<text x="192" y="32.6">TN43</text>
<text x="192" y="35.2">TN42</text>
<text x="96" y="40.3">+1V8</text>
<text x="192" y="37.7">TN41</text>
<text x="192" y="40.3">TN40</text>
<text x="96.8" y="47.9">TN8</text>
<text x="96.8" y="45.3">TN7</text>
<text x="96.8" y="42.8">TN6</text>
<text x="192" y="42.8">+3V3</text>
<text x="192" y="47.9">RX</text>
<text x="192" y="45.3">+2V5</text>
<text x="94.8" y="53">ROW1</text>
<text x="96.8" y="50.4">TN9</text>
<text x="192" y="50.4">TX</text>
<text x="192" y="53">TN35</text>
<text x="94.8" y="58">ROW2</text>
<text x="95.4" y="55.5">7SEG</text>
<text x="192" y="58">RW</text>
<text x="192" y="55.5">E</text>
<text x="94.8" y="65.7">ROW5</text>
<text x="94.8" y="60.6">ROW3</text>
<text x="94.8" y="63.1">ROW4</text>
<text x="192" y="63.1">DB7</text>
<text x="192" y="65.7">DB6</text>
<text x="192" y="60.6">RS</text>
<text x="94.8" y="70.7">ROW7</text>
<text x="94.8" y="68.2">ROW6</text>
<text x="192" y="70.7">DB4</text>
<text x="192" y="68.2">DB5</text>
<text x="94.8" y="73.3">ROW8</text>
<text x="97.9" y="75.8">D0</text>
<text x="192" y="73.3">TN27</text>
<text x="192" y="75.8">D7</text>
<text x="97.9" y="83.4">D3</text>
<text x="97.9" y="80.9">D2</text>
<text x="97.9" y="78.4">D1</text>
<text x="192" y="80.9">D5</text>
<text x="192" y="83.4">D4</text>
<text x="192" y="78.4">D6</text>
<text x="96.8" y="101.2">TN1</text>
<text x="192" y="101.2">TN44</text>
<text x="93.8" y="103.8">TN9_37</text>
<text x="93.8" y="106.3">TN9_36</text>
<text x="192" y="106.3">TN42</text>
<text x="192" y="103.8">TN43</text>
<text x="93.8" y="111.4">TN9_25</text>
<text x="93.8" y="108.8">TN9_39</text>
<text x="96.8" y="113.9">TN6</text>
<text x="192" y="113.9">TN9_82</text>
<text x="192" y="108.8">TN41</text>
<text x="192" y="111.4">TN40</text>
<text x="96.8" y="116.5">TN7</text>
<text x="96.8" y="119">TN8</text>
<text x="192" y="119">TN9_80</text>
<text x="192" y="116.5">TN9_81</text>
<text x="96.8" y="121.5">TN9</text>
<text x="97.7" y="124.1">RX</text>
<text x="192" y="124.1">TN35</text>
<text x="192" y="121.5">TN9_79</text>
<text x="94.8" y="129.2">ROW1</text>
<text x="95.4" y="131.7">7SEG</text>
<text x="97.9" y="126.6">TX</text>
<text x="192" y="126.6">E</text>
<text x="192" y="131.7">RS</text>
<text x="192" y="129.2">RW</text>
<text x="94.8" y="134.2">ROW2</text>
<text x="94.8" y="136.8">ROW3</text>
<text x="192" y="136.8">DB6</text>
<text x="192" y="134.2">DB7</text>
<text x="94.8" y="141.9">ROW5</text>
<text x="94.8" y="139.3">ROW4</text>
<text x="192" y="139.3">DB5</text>
<text x="192" y="141.9">DB4</text>
<text x="94.8" y="146.9">ROW7</text>
<text x="94.8" y="144.4">ROW6</text>
<text x="94.8" y="149.5">ROW8</text>
<text x="192" y="144.4">+5V</text>
<text x="192" y="146.9">D7</text>
<text x="192" y="149.5">D6</text>
<text x="97.9" y="152">D0</text>
<text x="97.9" y="154.6">D1</text>
<text x="192" y="152">D5</text>
<text x="192" y="154.6">D4</text>
<text x="97.9" y="159.6">D3</text>
<text x="97.9" y="157.1">D2</text>
<text x="192" y="159.6">+3V3</text>
</g>
</svg>
